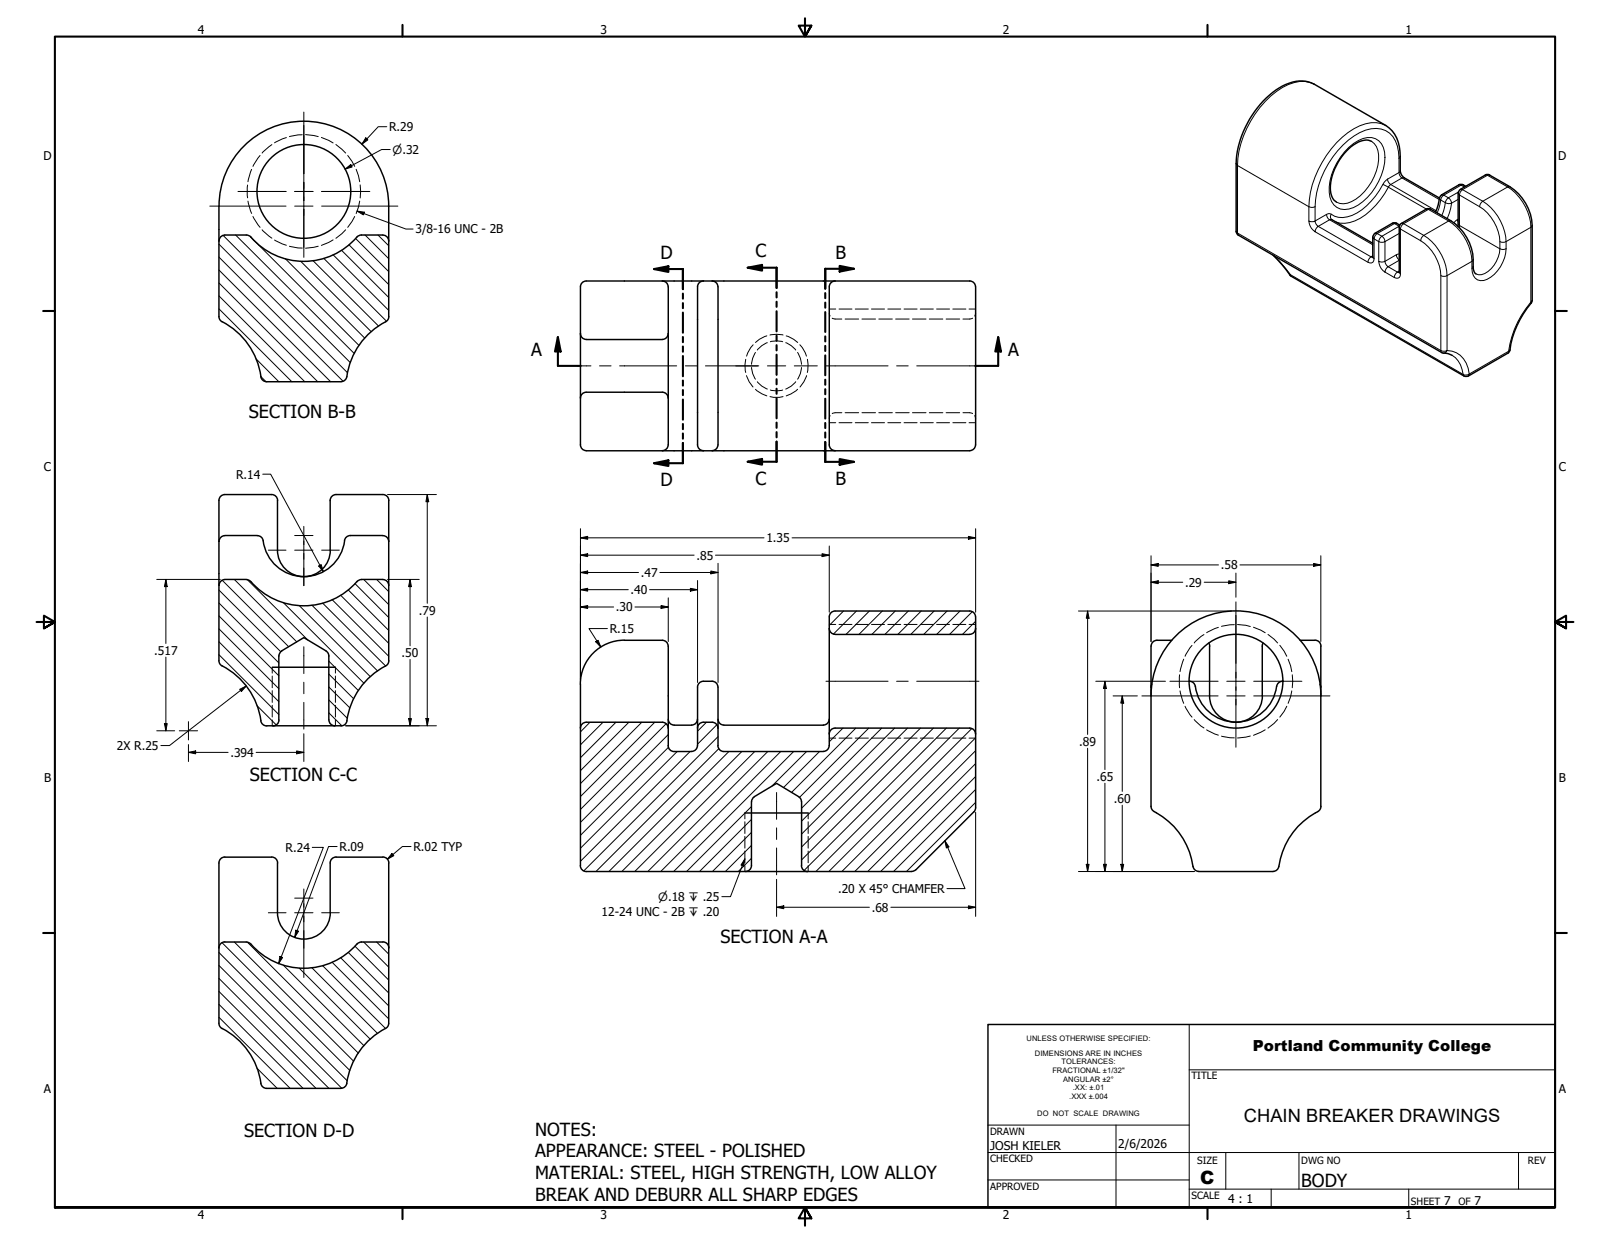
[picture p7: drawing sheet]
<svg xmlns="http://www.w3.org/2000/svg" width="559mm" height="432mm" viewBox="0 0 559 432" stroke-linecap="round" stroke-linejoin="round" font-family="sans-serif">
<!-- layer: Hatch (ANSI) -->
<g fill="none" stroke="#000" stroke-width=".35">
<path d="M76 98.2l34.3 34.3M76 93.7l38.8 38.8M76 89.2l43.1 43.1M76 84.8l44.6 44.6M77.4 81.7l44.2 44.2M81.8 81.6l41.1 41.1M86.9 82.1l37.7 37.8M99 89.8l27.6 27.5M104.4 90.7l24.4 24.4M108.6 90.5l22.8 22.7M112.4 89.7l21.7 21.8M115.6 88.4l19.3 19.3"/>
<path d="M118.5 86.9l16.4 16.4M121.1 85l13.8 13.8M123.4 82.8l11.5 11.5M126.7 81.6l8.2 8.2M131.2 81.6l3.7 3.7M76 107.2l25.3 25.3M76 102.7l29.8 29.8M88.9 124.5l7.9 8M90.6 130.7l1.6 1.7M76 218.3l20.8 20.8M76 213.8l20.8 20.8M76 209.3l20.8 20.8"/>
<path d="M76 204.8l21.5 21.4M77.1 201.4l23.1 23.1M81.3 201.1l21.7 21.7M85.9 201.3l20.9 20.8M98.3 209.2l28 28M103.9 210.2l24.6 24.7M108.2 210.1l22.8 22.8M112 209.3l21.8 21.8M115.3 208.2l19.6 19.6M118.2 206.6l16.7 16.7M120.9 204.8l14 14M123.2 202.6l11.7 11.7"/>
<path d="M126.2 201.1l8.7 8.7M130.7 201.1l4.2 4.3M292.8 212.1l-5 5M297.3 212.1l-8 8M301.8 212.1l-8.2 8.1M306.2 212.1l-8.1 8.1M310.7 212.1l-8.1 8.1M315.3 212.1l-8.2 8.1M319.7 212.1l-8.1 8.1M324.2 212.1l-8.1 8.1M328.7 212.1l-8.1 8.1M333.2 212.1l-8.1 8.1"/>
<path d="M337.5 212.3l-7.9 7.9M338.6 215.6l-4.5 4.6M76 227.2l20.8 20.8M76 222.8l20.8 20.7M114.1 238.5l7.4 7.2M114.1 234l8.7 8.6M114.1 229.5l10.3 10.2M89.2 244.9l6.6 6.7M114.1 247.4l4.5 4.5M114.1 243l6.5 6.3M204.8 250.7l-3.3 3.3M209.3 250.7l-7.8 7.8"/>
<path d="M213.8 250.7l-12.3 12.3M218.3 250.7l-16.8 16.8M222.8 250.7l-21.3 21.3M227.2 250.7l-25.7 25.8M231.2 251.2l-29.7 29.8M231.9 255l-30.4 30.5M232 259.4l-30.5 30.5M245.2 250.7l-3.1 3.1M248.8 251.6l-6.7 6.7M249.2 255.7l-46.6 46.6M249.5 259.8l-42.7 42.7M292.6 252.7l-4.8 4.8"/>
<path d="M297.1 252.7l-22.4 22.3M301.5 252.7l-24 24.1M306 252.7l-27.8 27.8M310.5 252.7l-32.3 32.3M315 252.7l-36.8 36.8M319.5 252.7l-41.3 41.3M324 252.7l-45.8 45.8M328.5 252.7l-49.4 49.4M333 252.7l-49.8 49.8M337.3 252.9l-49.6 49.6M338.6 256.1l-46.4 46.4M235 260.9l-33.5 33.5"/>
<path d="M239.5 260.9l-38 38.1M253 260.9l-41.7 41.6M257.5 260.9l-41.7 41.6M260.8 280l-22.5 22.5M262 260.9l-41.7 41.6M266.5 260.9l-41.7 41.6M271 260.9l-41.7 41.6M275.5 260.9l-41.7 41.6M280 260.9l-12 11.9M284.4 260.9l-12.5 12.4M338.6 278.5l-24 24M338.6 274l-28.5 28.5"/>
<path d="M338.6 269.5l-33 33M338.6 265l-37.4 37.5M338.6 260.6l-41.9 41.9M260.8 297.9l-4.6 4.6M260.8 293.5l-9 9M260.8 288.9l-13.5 13.6M260.8 284.4l-18 18.1M76 339.6l38.2 38.2M76 335.1l42.6 42.6M76 330.6l44.6 44.6M77.1 327.2l44.4 44.4M81.3 327l41.5 41.4"/>
<path d="M85.9 327.1l38.5 38.4M98.3 335l28 28M103.9 336.1l24.6 24.6M108.2 335.9l22.8 22.8M112 335.2l21.8 21.8M115.3 334l19.6 19.7M118.2 332.4l16.7 16.8M120.9 330.6l14 14.1M123.2 328.4l11.7 11.8M126.2 327l8.7 8.7M130.7 327l4.2 4.2M76 353.1l24.7 24.7"/>
<path d="M76 348.6l29.2 29.2M76 344.1l33.7 33.7M89.2 370.8l7 7"/>
</g>
<!-- layer: Hidden (ANSI) -->
<g fill="none" stroke="#000" stroke-width=".35">
<path d="M266.3 119a7.7 7.7 0 0 0-3.5 2.5M267.4 118.6a7.9 7.9 0 0 1 4.3 0M272.7 119a7.7 7.7 0 0 1 3.5 2.5M287.8 108.7l.3 1M288.8 110.4l1.1 .3h2.3M293.3 110.7h4.7M299.2 110.7h4.7M305 110.7h4.7M310.9 110.7h4.7M316.7 110.7h4.7M322.5 110.7h4.7M328.4 110.7h4.7"/>
<path d="M337.6 110.4l-1 .3h-2.4M338.6 108.7l-.3 1M260.9 127.6a7.6 7.6 0 0 0 1.3 4M262.2 122.3a7.9 7.9 0 0 0-1.3 4.1M262.8 132.5a7.7 7.7 0 0 0 3.5 2.5M267.4 135.4a7.9 7.9 0 0 0 4.3 0M276.2 132.5a7.7 7.7 0 0 1-3.5 2.5M276.8 122.3a7.9 7.9 0 0 1 1.4 4.1M278.2 127.6a7.6 7.6 0 0 1-1.4 4M288.1 144.3l-.3 1M292.2 143.3h-2.3l-1.1 .3M293.3 143.3h4.7"/>
<path d="M299.2 143.3h4.7M305 143.3h4.7M310.9 143.3h4.7M316.7 143.3h4.7M322.5 143.3h4.7M328.4 143.3h4.7M334.2 143.3h2.4l1 .3M338.3 144.3l.3 1"/>
</g>
<!-- layer: Hidden Narrow (ANSI) -->
<g fill="none" stroke="#000" stroke-width=".35">
<path d="M87.3 58.8l-1.2 4.3M90.3 54l-2.5 3.7M94.4 50.2l-3.4 2.9M99.4 47.8l-4.1 1.8M104.9 46.8l-4.4 .6M106 46.7l4.4 .7M111.5 47.7l4.1 1.9M116.6 50.2l3.4 2.9M120.7 54l2.4 3.7M123.6 58.8l1.2 4.3M85.9 64.2v4.5M86.1 69.8l1.2 4.3"/>
<path d="M87.8 75.1l2.5 3.8M91 79.8l3.4 2.9M120 79.8l-3.4 2.9M123.1 75.1l-2.4 3.8M124.8 69.8l-1.2 4.3M125 64.2v4.5M95.3 83.3l4.1 1.8M100.5 85.5l4.4 .6M110.4 85.5l-4.4 .6M115.6 83.3l-4.1 1.9M261.4 119.7l-.8 .9-1.5 3M266.1 116.6l-2.5 1.2-1.4 1.1"/>
<path d="M267.3 116.3l2.2-.3 2.3 .3M272.9 116.6l2.6 1.2 1.4 1.1M277.6 119.7l.9 .9 1.4 3M287.8 107.3h2.3M291.2 107.3h4.5M296.8 107.3h4.6M302.5 107.3h4.5M308.1 107.3h4.5M313.8 107.3h4.5M319.4 107.3h4.5M325.1 107.3h4.5M330.7 107.3h4.5"/>
<path d="M336.3 107.3h2.3M258.8 124.7l-.2 1.8 .2 2.8M259.1 130.4l.9 2.1 1.4 1.8M262.2 135.1l2.3 1.6 1.6 .7M267.3 137.7l1.2 .2 3.3-.2M276.8 135.1l-2.3 1.6-1.6 .7M280 130.4l-1 2.1-1.3 1.8M280.2 124.7l.3 1.8-.3 2.8M287.8 146.7h2.3M291.2 146.7h4.5M296.8 146.7h4.6M302.5 146.7h4.5"/>
<path d="M308.1 146.7h4.5M313.8 146.7h4.5M319.4 146.7h4.5M325.1 146.7h4.5M330.7 146.7h4.5M336.3 146.7h2.3M287.8 216.7h2.3M291.2 216.7h4.5M296.8 216.7h4.6M302.5 216.7h4.5M308.1 216.7h4.5M313.8 216.7h4.5"/>
<path d="M319.4 216.7h4.5M325.1 216.7h4.5M330.7 216.7h4.5M336.3 216.7h2.3M422.9 217.8l-4.1 1.8M428.4 216.8l-4.4 .6M429.5 216.8l2.9 .2 1.6 .5M435.1 217.7l4 1.9M94.5 231.6v2M94.5 234.7v4M94.5 239.7v4.1M116.4 231.6v2"/>
<path d="M116.4 234.7v4M116.4 239.7v4.1M409.4 234.2v4.5M409.6 239.8l1.2 4.3M410.8 228.8l-1.2 4.3M413.7 224l-2.4 3.8M417.9 220.3l-1.1 .6-2.3 2.3M440.1 220.2l3.3 3M444.2 224l2.4 3.8M447.1 228.8l.8 2.3 .5 2M448.4 239.8l-.5 2.1-.8 2.2M448.5 234.2v4.5"/>
<path d="M94.5 244.8v4.1M94.5 249.9v2M116.4 244.8v4.1M116.4 249.9v2M287.8 256.2h2.3M291.2 256.2h4.5M296.8 256.2h4.6M302.5 256.2h4.5M308.1 256.2h4.5M313.8 256.2h4.5M319.4 256.2h4.5M325.1 256.2h4.5"/>
<path d="M330.7 256.2h4.5M336.3 256.2h2.3M411.3 245.2l2.4 3.7M414.5 249.8l2.3 2.2 1.1 .7M418.8 253.3l4.1 1.9M424 255.5l4.4 .6M434 255.5l-4.5 .7M439.1 253.3l-4 1.9M443.4 249.8l-3.3 2.9M446.6 245.2l-.9 1.7-1.5 2M258.5 282.2v2M258.5 285.2v4.1"/>
<path d="M258.5 290.3v4.1M258.5 295.4v4.1M280.5 282.2v2M280.5 285.2v4.1M280.5 290.3v4.1M280.5 295.4v4.1M258.5 300.5v2M280.5 300.5v2"/>
</g>
<!-- layer: Visible (ANSI) -->
<g fill="none" stroke="#000" stroke-width=".51">
<path d="M476 49.1a6.2 6.2 0 0 0-6.1 1.1 20 20 0 0 0-8.1 15.9l.3 1.7a3.9 3.9 0 0 0 1.7 2.3M76 71.5v38.4M76 71.5a29.4 29.4 0 0 1 29.5-29.4 29.4 29.4 0 0 1 29.4 29.4M134.9 71.5v12.2M462.2 76.2l14.3 8.3M485.6 78.9v15.8M485.8 78.1a2.2 2.2 0 0 0-2.6-.6l-6 3.5M486.4 77.5l-.6 .6-.2 .8M496.5 72.6l7.1 4a17.2 17.2 0 0 1 7.7 16 2.79 2.79 0 0 0 1 2.5M496.6 72.6l-.8-.2-.8 .2-8.6 5M499.6 68.8l-.4 2.4-.9 2.4M499.6 68.7l-12.2-7a3.3 3.3 0 0 1-1.4-2.4 25.6 25.6 0 0 0-1.2-11.4 9.8 9.8 0 0 0-3.8-4.3l-24.8-14.3a11.7 11.7 0 0 0-12.2 1.2 33.7 33.7 0 0 0-15 26.3v23.5"/>
<path d="M500.4 67.7l-.8 1.1M506.3 64.2l.4-.2a2.24 2.24 0 0 1 2 .7M506.3 64.2l-6 3.4M506.9 65.8l-.6 .5-.2 .8v11.5M515.5 60.8l-8.6 4.9M517 60.8l7 4a17 17 0 0 1 7.8 13.5v26M517 60.7l-.7-.2-.8 .2M76 83.7a2.1 2.1 0 0 1 2-2.1h7.5l1 .3a24.6 24.6 0 0 0 37.9 0l1-.3h7.5a2.1 2.1 0 0 1 2 2.1M134.9 83.7v26.2M229.9 97.5a2.08 2.08 0 0 1 2 2.1v54.8a2.01 2.01 0 0 1-2 2M244.1 97.5a2.01 2.01 0 0 0-2 2.1v54.8a2.01 2.01 0 0 0 2 2M247.2 97.5a2.08 2.08 0 0 1 2 2.1v54.8a2.01 2.01 0 0 1-2 2"/>
<path d="M289.8 97.5a2.01 2.01 0 0 0-2 2.1v54.8a2.01 2.01 0 0 0 2 2M338.6 99.5a2.01 2.01 0 0 0-2-2h-133.1a2.01 2.01 0 0 0-2 2.1v54.8a2.08 2.08 0 0 0 2 2.1l133.1-.1a2.01 2.01 0 0 0 2-2M338.6 99.6v54.8M429 80.3l.3 .8 .5 .5M429.8 81.6l70.6 40.8M441.9 88.6l3 3.2 3.3 4.1M448.2 95.9l59.9 34.6 .8 .2 .7-.2M476.5 82.3v7.1M477.3 81l-.6 .6-.2 .7M76 109.9l.2 .8a3.5 3.5 0 0 0 2.2 1.7 25.4 25.4 0 0 1 12.2 18.3M133.8 111.7a25.7 25.7 0 0 0-13.5 19.5l-.6 .8-1.3 .5h-25.8l-1.4-.5-.7-1.3M135 109.9l-.2 .8-.9 1"/>
<path d="M201.5 115.8a2.01 2.01 0 0 0 2 2l26.4 .1M231.9 115.8a2.01 2.01 0 0 1-2 2M531.4 105.2a33.7 33.7 0 0 0-7.6 16.9l-14.1 8.4M531.8 104.2l-.4 1M229.9 136.1a2.01 2.01 0 0 1 2 2.1M229.9 136.1h-26.4a2.01 2.01 0 0 0-2 2.1M500.4 122.4l.7 .2M501.1 122.6l1.6 .2 1.3 .5M132.9 171.7h-16.3a2.05 2.05 0 0 0-2 2v17.3a9.2 9.2 0 0 1-9.1 9.2 9.2 9.2 0 0 1-9.2-9.2l.1-17.3a2.05 2.05 0 0 0-2.1-2h-16.3a2.05 2.05 0 0 0-2 2v55.6l.2 .9a3.5 3.5 0 0 0 2.2 1.7 25.4 25.4 0 0 1 12.2 18.3M132.9 171.7a2.05 2.05 0 0 1 2.1 2l-.1 14.2M78 185.9h11.3M78 185.9a2.01 2.01 0 0 0-2 2"/>
<path d="M132.9 185.9h-11.3l-1.4 .5a3.3 3.3 0 0 0-.8 2.7 14.3 14.3 0 0 1-14.9 11 14.3 14.3 0 0 1-13.3-12.9l-.9-1-1-.3M132.9 185.9a2.01 2.01 0 0 1 2 2M134.9 187.9l.1 41.4-.2 .9-.9 1M132.9 201.1l-7.4 .1-1 .2a24.8 24.8 0 0 1-38 0l-1-.2h-8a2.01 2.01 0 0 0-1.5 2M132.9 201.2a2.01 2.01 0 0 1 2 2M287.8 214.1v44.7a2.01 2.01 0 0 1-2 2M287.8 218.2a2.01 2.01 0 0 0 2 2M289.8 212.1a2.01 2.01 0 0 0-2 2M289.9 212.1h46.7a2.01 2.01 0 0 1 2 2M338.6 218.2a2.01 2.01 0 0 1-2 2M338.6 214.1v66.3l-.6 1.4M94.5 231.6h21.9"/>
<path d="M96.8 227.7v22.2M96.8 227.7l.4-1.2 .6-.5 7.7-4.7 7.7 4.6 .6 .6 .3 1.2v22.2M133.8 231.2a25.4 25.4 0 0 0-13.4 19M201.5 237.5v63M229.9 222.3a2.08 2.08 0 0 1 2 2v34.5a2.05 2.05 0 0 0 2.1 2.1M229.9 222.2h-13.2a15.3 15.3 0 0 0-15.3 15.3M242.1 238.5v20.3a2.01 2.01 0 0 1-2 2l-6.1 .1M244.1 236.5a2.01 2.01 0 0 0-2 2M244.1 236.5h3.1M247.2 236.5a2.01 2.01 0 0 1 2 2M249.2 238.5v20.3a2.05 2.05 0 0 0 2 2.1M289.9 220.2h46.7"/>
<path d="M399.5 224.3v55.6a2.56 2.56 0 0 0 1.8 2.2 25.8 25.8 0 0 1 12.9 19.1l.9 1 1 .3h25.8l1.3-.5 .5-.8a25.8 25.8 0 0 1 12.9-19.1M399.8 237.4l-.3 1.1M406.7 222.2l-5.1 .1a2.01 2.01 0 0 0-2.1 2M412.7 236.5l1.5 .5 .7 1.2M414.9 238.2a14.2 14.2 0 0 0 14.1 12.5 14.2 14.2 0 0 0 14.1-12.5M419.6 223.2l.3 1.1M419.8 224.3v17.2a9.2 9.2 0 0 0 9.2 9.2 9.2 9.2 0 0 0 9.2-9.2M438.4 223.2l-.3 1.1v17.3M445.2 236.5l-1.4 .5-.7 1.2M451.2 222.2h5.2a2.05 2.05 0 0 1 2.1 2.1M458.1 237.5l.3 1M458.4 224.3v55.6"/>
<path d="M90.5 250.2l.7 1.3 1.4 .5M92.6 251.9h25.8M96.8 249.9a2.05 2.05 0 0 1-2 2.1M114.2 249.9a2.01 2.01 0 0 0 2 2M120.4 250.2l-.7 1.3-1.3 .5M229.9 250.7a2.01 2.01 0 0 1 2 2M229.9 250.7h-26.4a2.01 2.01 0 0 0-2 2M231.9 249.7a2.01 2.01 0 0 0 2.1 2M234 251.7h6.1M242.1 249.7a2.01 2.01 0 0 1-2 2M244.1 250.7a2.01 2.01 0 0 0-2 2M244.1 250.7h3.1"/>
<path d="M247.2 250.7a2.01 2.01 0 0 1 2 2M249.2 249.7a2.01 2.01 0 0 0 2 2M251.2 251.7h34.6M287.8 249.7a2.01 2.01 0 0 1-2 2M289.8 252.7a2.01 2.01 0 0 0-2 2M289.9 252.7h46.7a2.01 2.01 0 0 1 2 2M399.5 241.5a29.5 29.5 0 0 1 29.5-29.5 29.5 29.5 0 0 1 29.5 29.5M251.2 260.9h34.6M458.5 279.9a2.62 2.62 0 0 1-1.9 2.2M78 297.5h16.3M78 297.5a2.05 2.05 0 0 0-2 2v29.5M94.3 297.5a2.05 2.05 0 0 1 2.1 2l-.1 17.3a9.2 9.2 0 0 0 9.2 9.2 9.2 9.2 0 0 0 9.1-9.2v-17.2a2.05 2.05 0 0 1 2-2.1"/>
<path d="M116.6 297.5h16.3M132.9 297.5a1.98 1.98 0 0 1 2 2.1v29.4M258.5 282.2h22M338 281.8l-20.1 20.1M201.4 300.5a2.05 2.05 0 0 0 2.1 2h112.9l1.4-.6M258.8 302.5a2.01 2.01 0 0 0 2-2l.1-22.6 .9-1.3 7.7-4.7 7.7 4.6 .9 1.4 .1 22.6a1.98 1.98 0 0 0 2 2M76 329v26.2M132.9 327h-7.4l-1 .2a24.8 24.8 0 0 1-38 0l-1-.2h-7.5a1.98 1.98 0 0 0-2 2M132.9 326.9a2.05 2.05 0 0 1 2.1 2.1M134.9 329v26.2M76 355.2l.4 1.2 .7 .6M77.1 357a25.4 25.4 0 0 1 13.5 19"/>
<path d="M134.9 355.2l-.2 .9a3.6 3.6 0 0 1-2.2 1.6 25.4 25.4 0 0 0-12.2 18.3M90.5 376l.7 1.3 1.4 .5h25.8M120.4 376l-.7 1.2-1.3 .5"/>
<circle cx="105.5" cy="66.4" r="16.3"/>
<circle cx="429" cy="236.5" r="16.3"/>
</g>
<!-- layer: Visible Narrow (ANSI) -->
<g fill="none" stroke="#000" stroke-width=".35">
<path d="M456.2 29.3a11.1 11.1 0 0 0-11.1 1.1 34.6 34.6 0 0 0-15.6 27l-.5-.6M468.2 51.1a11.1 11.1 0 0 1 7.9-3.3 6 6 0 0 1 4.6 6.8 21.1 21.1 0 0 1-10.9 17.5 5.6 5.6 0 0 1-8.5-5.3 21.1 21.1 0 0 1 6.9-15.7zM476 49.1a7.5 7.5 0 0 1 2.2 8.3 18.2 18.2 0 0 1-10.5 13.1l-1.4 .2-1.3-.1-1.2-.5M481 43.6a11.1 11.1 0 0 0-11.1 1.1 34.8 34.8 0 0 0-15.6 27.1l1.1 .2 1-.2M485.6 54.9a10.1 10.1 0 0 0-4.7-9.6 11.1 11.1 0 0 0-10.9 1.9 32.3 32.3 0 0 0-13.6 24.6M485.6 54.9v5l-4 2.3M486 59.3a1.51 1.51 0 0 0-.1 1.7 1.51 1.51 0 0 0 1.5 .7M486 54.3l-.4 .6M454.3 76.7l1.1 .3 1-.3 .4 1.1 .7 .8-.7 .8-.4 1a4.6 4.6 0 0 1-2.1-3.7zM454.3 76.7v-4.9l-24.8-14.4v23.5l70.6 40.8M456.4 71.8v4.9l4-2.3M460.4 74.4a1.56 1.56 0 0 0 1.8 1.8"/>
<path d="M462 74.3l-.2 1.4 .4 .5M481.6 62.2a8.2 8.2 0 0 0-2.8 3.9 20.8 20.8 0 0 1-11.1 9.2 7.1 7.1 0 0 1-6.1-1.1l-1.2 .2M481.6 62.2l.3 1 .8 .9-.8 .9-1.9-1M483.2 77.5h1.6M485.7 78.5v.1M486.4 77.6h.8l-.8 .8-.3 1.1-.5-.6M487.2 77.6l8.6-4.9 7 4-8.6 5zM495 72.6h1.5M495 72.6l-13.1-7.6a26.2 26.2 0 0 1-11.6 11.7 8.9 8.9 0 0 1-6.7 .3M498.8 73.9l1.2-4.5 1.6 1-1.2 4.4M499.5 69.3l-12.9-7.5-3.9 2.3 15.7 9.1M500.3 67.6l.8 .1-.5 .5-.6 1.2-.4-.6"/>
<path d="M502.2 69.1l.5-.4 .4 .3 .7 1.5-1.1 .2-1.1-.3zM503.6 76.6l-.8 .1a17.9 17.9 0 0 1 8.1 14M503.8 70.5l-.3 1.8-1.2 3.6M506.1 77.2l-.3-1-1.2 1.1M506.1 77.6l.5 .7 14 8.1M506.1 69.2l-2.3 1.3M506.1 76l-.3 .2M506.3 64.2h1.6M506.9 65.7l.7 .1M507.6 65.8a2.3 2.3 0 0 0-1 1.9l-.5-.6M507.6 65.8l8.7-5 7 4.1-8.7 4.9M507.6 65.8l7 4"/>
<path d="M508.3 64.9l-1.2-.6-6 3.4 1.6 1 3.5-2M513.5 71.8l-6.9-4.1-.1 11.3M514.6 69.8l-.7 .9-.4 1.1M514.6 69.8a17.9 17.9 0 0 1 8.1 14.1l-1.1 .2-1-.2a15.5 15.5 0 0 0-7.1-12.1M515.5 60.8h1.5M524 64.8l-.7 .1a17.8 17.8 0 0 1 8 14M531.3 78.9v26a33.6 33.6 0 0 0-7.7 17l-13.7 7.9a8.3 8.3 0 0 0-7.7-8.1v-26l8.7-5M531.3 78.9l-8.6 5v2.5M531.8 78.3l-.5 .6M429 80.3l.8 1.3M442 88.7l2.1 2 3.8 4.7 59.9 34.6M447.7 95.5l.2-.1 .3 .5"/>
<path d="M456.4 80.4l18.4 10.6M476.5 89.2l.4 .6-.1 .7a1.26 1.26 0 0 1-2 .5l.1-.5a1.36 1.36 0 0 1 1.6-1.2M476.5 85l-15-8.7-4 2.3 18.4 10.6 .6-.4M476.9 89.8v-6.9l1.6 1v6.8M477.2 81l.8 .1a2.3 2.3 0 0 0-1.1 1.8l-.4-.6M478 81.1l6-3.5 1.6 .9-6 3.5zM478.5 90.7l1.1 .3 1.1-.3 .3 1.1 .8 .8-.8 .8-.3 1a4.6 4.6 0 0 1-2.2-3.7zM479.2 82.3l.4-.3a2.3 2.3 0 0 1 1.1 1.9l-1.1 .2-1.1-.2zM480.7 94.4l3.2 1.9M480.7 83.9v6.8l3.9-2.3M485.6 94.4a1.27 1.27 0 0 1 .1 1.8 1.27 1.27 0 0 1-1.8 .1l.1-.5a1.37 1.37 0 0 1 1.6-1.2M485.6 88.1l-1 .3 .2 .7 .8 1.2"/>
<path d="M485.6 90.3l-3.8 2.3 3.2 1.8 .6-.3M485.6 81l-4.9 2.9M493.1 83.6l-7-4.1v15.6M494.2 81.7a2.3 2.3 0 0 0-1.1 1.9M494.2 81.7a17.7 17.7 0 0 1 8 14l-1 .2-1.1-.2a15.3 15.3 0 0 0-7-12.1M500.1 95.7v26M510.9 90.7v2.5M511.3 90.1l-.4 .6M520.6 86.4l1 .2 1.1-.2M520.6 86.4a10 10 0 0 1-6.4 8.9l-1.9-.2M520.6 83.9v2.5M522.7 86.4a12.3 12.3 0 0 1-7.7 11 3.5 3.5 0 0 1-4.1-4.2l.4-.6"/>
<path d="M531.8 104.3l-.5 .6 .1 .3M500.1 121.7l.3 .7M500.1 121.7l1.1 .2 1-.2-.6 .8-.5 .1M504 123.3a8.4 8.4 0 0 1 3.8 6.7M507.8 130l.3 .5M507.8 130a2.18 2.18 0 0 0 2.1-.2l-.2 .7M524.1 121.5l-.8 1.1"/>
</g>
<!-- layer: Section Line (ANSI) -->
<g fill="none" stroke="#000" stroke-width=".72">
<path d="M227 93.4l5-1v2zM227 93.4h10v7M259.5 92.9l5-1v2zM259.5 92.9h10v7M291.4 92.3l5 1-5 1zM296.4 93.3h-10v6.9M193.6 117l1 5h-2zM193.6 117v10h8M237 101.9v1.8M237 105.2v1.8M237 108.5v7M237 117v1.8"/>
<path d="M269.5 101.4v1.9M269.5 104.7v1.8M269.5 108v7M269.5 116.5v1.8M269.5 119.8v1.8M286.4 101.7v1.8M286.4 105v1.8M286.4 108.3v6.9M286.4 116.8v1.7M346.5 117l.9 5h-2zM346.5 117v10h-8M237 120.3v1.8"/>
<path d="M237 123.6v7M237 132.1v1.8M237 135.4v1.8M237 138.7v7M269.5 123.1v7M269.5 131.6v1.8M269.5 134.9v1.8M269.5 138.2v7M286.4 120.1v1.7M286.4 123.4v6.9M286.4 131.8v1.8M286.4 135.1v1.8"/>
<path d="M286.4 138.4v6.9M237 147.2v1.8M237 150.5v1.8M237 153.8v7h-10M269.5 146.7v1.8M269.5 150v1.8M269.5 153.3v7h-10M286.4 146.8v1.8M286.4 150.1v1.8M286.4 153.4v6.9h10M291.4 159.3l5 1-5 1zM227 160.8l5-1v2z"/>
<path d="M259.5 160.3l5-1v2z"/>
</g>
<path d="M227 93.4l5-1v2zM259.5 92.9l5-1v2zM291.4 92.3l5 1-5 1zM193.6 117l1 5h-2zM346.5 117l.9 5h-2zM227 160.8l5-1v2zM259.5 160.3l5-1v2zM291.4 159.3l5 1-5 1z" fill="#000"/>
<!-- layer: Border (ANSI) -->
<g fill="none" stroke="#000" stroke-width=".72">
<path d="M139.7 8.6v4.1M279.4 6.3v6.4l-2.2-3.8h4.4l-2.2 3.8 2.2-3.8M419.1 8.6v4.1M15 107.9h4M539.8 107.9h4M12.7 215.9h6.3l-3.8-2.2v4.4l3.8-2.2-3.8 2.2M546.1 215.9h-6.3l3.8-2.2v4.4l-3.8-2.2 3.8 2.2M15 323.8h4M539.8 323.8h4M19 419.1v-406.4h520.8v406.4h-520.8h520.8M139.7 419.1v4.1M419.1 419.1v4.1"/>
<path d="M281.6 422.9l-2.2-3.8 2.2 3.8h-4.4l2.2-3.8v6.3"/>
</g>
<!-- layer: Title (ANSI) -->
<path d="M412.7 355.6v63.5M412.7 371.3h127.1M342.9 390.5h69.8M387.3 390.5v28.6M342.9 409.6h69.8M342.9 400h196.9M412.7 412.7h127.1M425.4 400v12.7M441.2 412.7v6.4M450.8 400v12.7M488.9 412.7v6.4M527 400v12.7" fill="none" stroke="#000" stroke-width=".35"/>
<path d="M342.9 355.6h196.9v63.5h-196.9z" fill="none" stroke="#000" stroke-width=".51"/>
<!-- layer: Dimension (ANSI) -->
<g fill="none" stroke="#000" stroke-width=".35">
<path d="M119.8 58.7l2-1.6 .4 .9zM127 47.8l.7 .8-2.1 1.4zM134.2 44h-2.9l-5.7 6M135.4 51.9h-2.9l-12.7 6.8M91.2 164.6h2.7l18.3 33.8M134.5 171.7h17M148.3 171.7l.5 2.5h-1zM148.3 171.7v37.7M110.6 196.5l.9-.5 .7 2.4zM201.5 198.7l2.5-.5v1zM201.5 192.7l2.5-.5v1zM201.5 186.7l2.5-.5v1z"/>
<path d="M201.5 183.5v52.4M201.5 198.7h20.1M201.5 192.7h39.4M201.5 186.7h63.7M229 198.7h20.2M246.7 198.2l2.5 .5-2.5 .5zM248.3 192.7h39.5M249.2 195.5v41.4M274.9 186.7h63.7M285.3 192.2l2.5 .5-2.5 .5zM287.8 189.5v23M336.1 186.2l2.5 .5-2.5 .5z"/>
<path d="M338.6 183.5v29M399.5 196.1l2.5-.5v1zM399.5 196.1h23.4M399.5 192.9v29.8M429 198.9v8.4M430.4 196.1h28M455.9 195.6l2.5 .5-2.5 .5zM458.4 192.9v29.8M54.4 201.1h22.1M57.6 201.1l.4 2.5h-.9zM57.6 201.1v22.3M134.5 201.1h11"/>
<path d="M142.3 201.1l.5 2.5h-1zM142.3 201.1v23.1M148.3 214.2v37.7M201.5 210.7l2.5-.5v1zM201.5 204.7l2.5-.5v1zM201.5 210.7h11.5M201.5 204.7h16.6M210.8 218.2h-6.4l4.1 6.4M220.4 210.7h11.5M225.5 204.7h16.6M229.4 210.2l2.5 .5-2.5 .5zM231.9 207.5v15.2"/>
<path d="M239.6 204.2l2.5 .5-2.5 .5zM242.1 201.5v35.4M374.3 212.1h53.1M377.5 212.1l.5 2.5h-1zM377.5 212.1v42.8M399.5 202.1l2.5-.5v1zM399.5 202.1h11M418 202.1h11M426.5 201.6l2.5 .5-2.5 .5zM57.6 228.1v25.6M83.2 239.3l2.3-1.2-1.7 1.9zM85.5 238.1l-26.7 20.7h-3"/>
<path d="M142.3 228.9v23M206.8 222.8l.8-.6 .9 2.4zM380.3 236.5h24.2M383.5 236.5l.5 2.5h-1zM383.5 236.5v30.6M54.4 253.7h6.2M57.1 251.2h.9l-.4 2.5zM65.4 258.4v5.9M105.5 254.7v9.6M120 251.9h31.5M141.8 249.4h1l-.5 2.5zM147.8 249.4h1l-.5 2.5z"/>
<path d="M377.5 259.7v42.8M386.3 241.6h8.5M389.5 241.6l.5 2.5h-1zM389.5 241.6v33.1M65.4 261.2l2.5-.6v1.1zM65.4 261.2h13.8M88.9 261.2h16.6M103 260.6l2.5 .6-2.5 .5zM383.5 271.9v30.6M389.5 279.5v23M108.4 294.1h3.8l-15.5 40.4M117 293.8h-3l-11.7 31.6"/>
<path d="M136 296.2l.7 .8-2.2 1.2zM142.7 293.8h-3l-5.2 4.4M338.6 281.9v36.2M269.5 314.9l2.5-.5v1zM269.5 314.9h32.3M269.5 305.2v12.9M309.2 314.9h29.4M336.1 314.4l2.5 .5-2.5 .5zM374.3 302.5h40.2M377 300h1l-.5 2.5zM383 300h1l-.5 2.5zM389 300h1l-.5 2.5z"/>
<path d="M97.2 332l.9 .4-1.4 2.1zM102.7 322.9l.9 .3-1.3 2.2z"/>
</g>
<g fill="#000">
<path d="M119.8 58.7l2-1.6 .4 .9zM127 47.8l.7 .8-2.1 1.4zM148.3 171.7l.5 2.5h-1zM110.6 196.5l.9-.5 .7 2.4zM201.5 198.7l2.5-.5v1zM201.5 192.7l2.5-.5v1zM201.5 186.7l2.5-.5v1zM246.7 198.2l2.5 .5-2.5 .5zM285.3 192.2l2.5 .5-2.5 .5zM336.1 186.2l2.5 .5-2.5 .5zM399.5 196.1l2.5-.5v1zM455.9 195.6l2.5 .5-2.5 .5z"/>
<path d="M57.6 201.1l.4 2.5h-.9zM142.3 201.1l.5 2.5h-1zM201.5 210.7l2.5-.5v1zM201.5 204.7l2.5-.5v1zM229.4 210.2l2.5 .5-2.5 .5zM239.6 204.2l2.5 .5-2.5 .5zM377.5 212.1l.5 2.5h-1zM399.5 202.1l2.5-.5v1zM426.5 201.6l2.5 .5-2.5 .5zM206.8 222.8l.8-.6 .9 2.4zM383.5 236.5l.5 2.5h-1zM57.1 251.2h.9l-.4 2.5z"/>
<path d="M83.2 239.3l2.3-1.2-1.7 1.9zM141.8 249.4h1l-.5 2.5zM147.8 249.4h1l-.5 2.5zM389.5 241.6l.5 2.5h-1zM65.4 261.2l2.5-.6v1.1zM103 260.6l2.5 .6-2.5 .5zM136 296.2l.7 .8-2.2 1.2zM269.5 314.9l2.5-.5v1zM336.1 314.4l2.5 .5-2.5 .5zM377 300h1l-.5 2.5zM383 300h1l-.5 2.5zM389 300h1l-.5 2.5z"/>
<path d="M97.2 332l.9 .4-1.4 2.1zM102.7 322.9l.9 .3-1.3 2.2z"/>
</g>
<!-- layer: Center Mark (ANSI) -->
<g fill="none" stroke="#000" stroke-width=".35">
<path d="M105.5 38.9v50.4M72.8 71.5h26.5M82.6 66.5h16.7M102.3 66.5h6.3M102.3 71.5h6.3M111.6 66.5h16.8M111.6 71.5h26.5M255.4 127h8M266.4 127h6.3M269.5 123.8v6.4M275.7 127h8M93.1 191h6.2"/>
<path d="M102.3 185.9h6.3M102.3 191h6.3M105.5 182.7v6.4M105.5 187.8v6.3M105.5 192.1v11.2M111.6 191h6.2M429 208.9v50.5M406.1 236.5h16.7M425.8 236.5h6.3M435.1 236.5h16.8M62.2 253.7h6.4M65.4 250.5v6.3"/>
<path d="M396.3 241.6h26.5M425.8 241.6h6.3M435.1 241.6h26.5M93.1 316.8h6.2M102.3 311.7h6.3M102.3 316.8h6.3M105.5 313.6v6.4M105.5 308.6v6.3M105.5 317.9v21.4M111.6 316.8h6.2"/>
</g>
<!-- layer: Centerline (ANSI) -->
<g fill="none" stroke="#000" stroke-width=".35">
<path d="M200.3 127h4.8M208.1 127h4M215.1 127h19.8M237.9 127h4M244.9 127h18.1M286.7 127h21.5M311.2 127h4M318.2 127h21.6M105.5 224.5v9.3M105.5 236.8v4M286.7 236.5h21.5M311.2 236.5h4"/>
<path d="M318.2 236.5h21.6M105.5 243.8v9.3M269.5 275.1v9.3M269.5 287.4v4M269.5 294.3v9.4"/>
</g>
<!-- layer: Symbol (ANSI) -->
<path d="M124 73.3l2.5 .4-.4 .9zM124 73.3l16.9 6.2h2.5M258.5 298.1l-.4 2.6-.9-.4zM258.5 298.1l-5 13.1h-3M328 291.8l1.4 2.2-.9 .3zM328 291.8l6.9 16.6h-6.2" fill="none" stroke="#000" stroke-width=".35"/>
<path d="M124 73.3l2.5 .4-.4 .9zM328 291.8l1.4 2.2-.9 .3zM258.5 298.1l-.4 2.6-.9-.4z" fill="#000"/>
<g font-size="6.3">
<text x="229.2" y="89.9">D</text>
<text x="262.3" y="89.4">C</text>
<text x="289.9" y="89.8">B</text>
<text x="184.4" y="123.5">A</text>
<text x="349.9" y="123.5">A</text>
<text x="86.4" y="145.2">SECTION B-B</text>
<text x="229.2" y="168.8">D</text>
<text x="262.3" y="168.4">C</text>
<text x="289.9" y="168.4">B</text>
<text x="86.7" y="271.2">SECTION C-C</text>
<text x="250" y="327.2">SECTION A-A</text>
<text x="431.7" y="389.4">CHAIN BREAKER DRAWINGS</text>
<text x="84.7" y="394.5">SECTION D-D</text>
<text x="185.7" y="394.2">NOTES:</text>
<text x="185.7" y="401.7">APPEARANCE: STEEL - POLISHED</text>
<text x="185.7" y="409.2">MATERIAL: STEEL, HIGH STRENGTH, LOW ALLOY</text>
<text x="416.6" y="410.9">C</text>
<text x="451.6" y="411.9">BODY</text>
<text x="185.7" y="416.8">BREAK AND DEBURR ALL SHARP EDGES</text>
</g>
<text font-size="5.3" x="434.8" y="364.9">Portland Community College</text>
<g font-size="4.2">
<text x="68.7" y="11.7">4</text>
<text x="208.4" y="11.7">3</text>
<text x="348.1" y="11.7">2</text>
<text x="487.8" y="11.7">1</text>
<text x="135" y="45.5">R.29</text>
<text x="15.1" y="55.5">D</text>
<text x="540.9" y="55.5">D</text>
<text x="144.2" y="81">3/8-16 UNC - 2B</text>
<text x="15.2" y="163.4">C</text>
<text x="82" y="166.2">R.14</text>
<text x="541" y="163.4">C</text>
<text x="266" y="188.2">1.35</text>
<text x="241.7" y="194.2">.85</text>
<text x="423.7" y="197.6">.58</text>
<text x="222.4" y="200.2">.47</text>
<text x="411.3" y="203.6">.29</text>
<text x="218.9" y="206.2">.40</text>
<text x="145.4" y="213.3">.79</text>
<text x="213.8" y="212.2">.30</text>
<text x="211.6" y="219.7">R.15</text>
<text x="53.5" y="227.2">.517</text>
<text x="139.4" y="228">.50</text>
<text x="40.6" y="260.3">2X R.25</text>
<text x="80" y="262.7">.394</text>
<text x="374.6" y="258.8">.89</text>
<text x="15.3" y="271.4">B</text>
<text x="380.6" y="271">.65</text>
<text x="541.1" y="271.4">B</text>
<text x="386.6" y="278.6">.60</text>
<text x="99.1" y="295.7">R.24</text>
<text x="117.8" y="295.4">R.09</text>
<text x="143.5" y="295.4">R.02 TYP</text>
<text x="290.9" y="310">.20 X 45° CHAMFER</text>
<text x="302.6" y="316.4">.68</text>
<text x="208.7" y="318.1">12-24 UNC - 2B ↧ .20</text>
<text x="15.2" y="379.3">A</text>
<text x="541" y="379.3">A</text>
<text x="343.7" y="399.2">JOSH KIELER</text>
<text x="388.1" y="398.6">2/6/2026</text>
<text x="426.3" y="417.7">4 : 1</text>
<text x="501.3" y="418.3">7</text>
<text x="511.8" y="418.3">7</text>
<text x="68.7" y="423.2">4</text>
<text x="208.4" y="423.2">3</text>
<text x="348.1" y="423.2">2</text>
<text x="487.8" y="423.2">1</text>
</g>
<g font-size="4">
<text x="136.2" y="53.3">⌀.32</text>
<text x="228.4" y="312.8">⌀.18 ↧ .25</text>
</g>
<g font-size="3.5">
<text x="413.5" y="374.6">TITLE</text>
<text x="343.7" y="393.8">DRAWN</text>
<text x="343.7" y="403.4">CHECKED</text>
<text x="415.5" y="404.1">SIZE</text>
<text x="451.6" y="404.1">DWG NO</text>
<text x="530.3" y="404">REV</text>
<text x="343.7" y="412.9">APPROVED</text>
<text x="413.5" y="416.1">SCALE</text>
<text x="489.7" y="418.3">SHEET</text>
<text x="506.2" y="418.3">OF</text>
</g>
<g font-size="2.6">
<text x="356.3" y="361.4">UNLESS OTHERWISE SPECIFIED:</text>
<text x="359.2" y="366.4">DIMENSIONS ARE IN INCHES</text>
<text x="368.4" y="369.4">TOLERANCES:</text>
<text x="365.3" y="372.4">FRACTIONAL ±1/32&quot;</text>
<text x="369" y="375.4">ANGULAR ±2°</text>
<text x="371.1" y="381.4">.XXX ±.004</text>
<text x="372.4" y="378.4">.XX: ±.01</text>
<text x="360" y="387.3">DO NOT SCALE DRAWING</text>
</g>
</svg>
